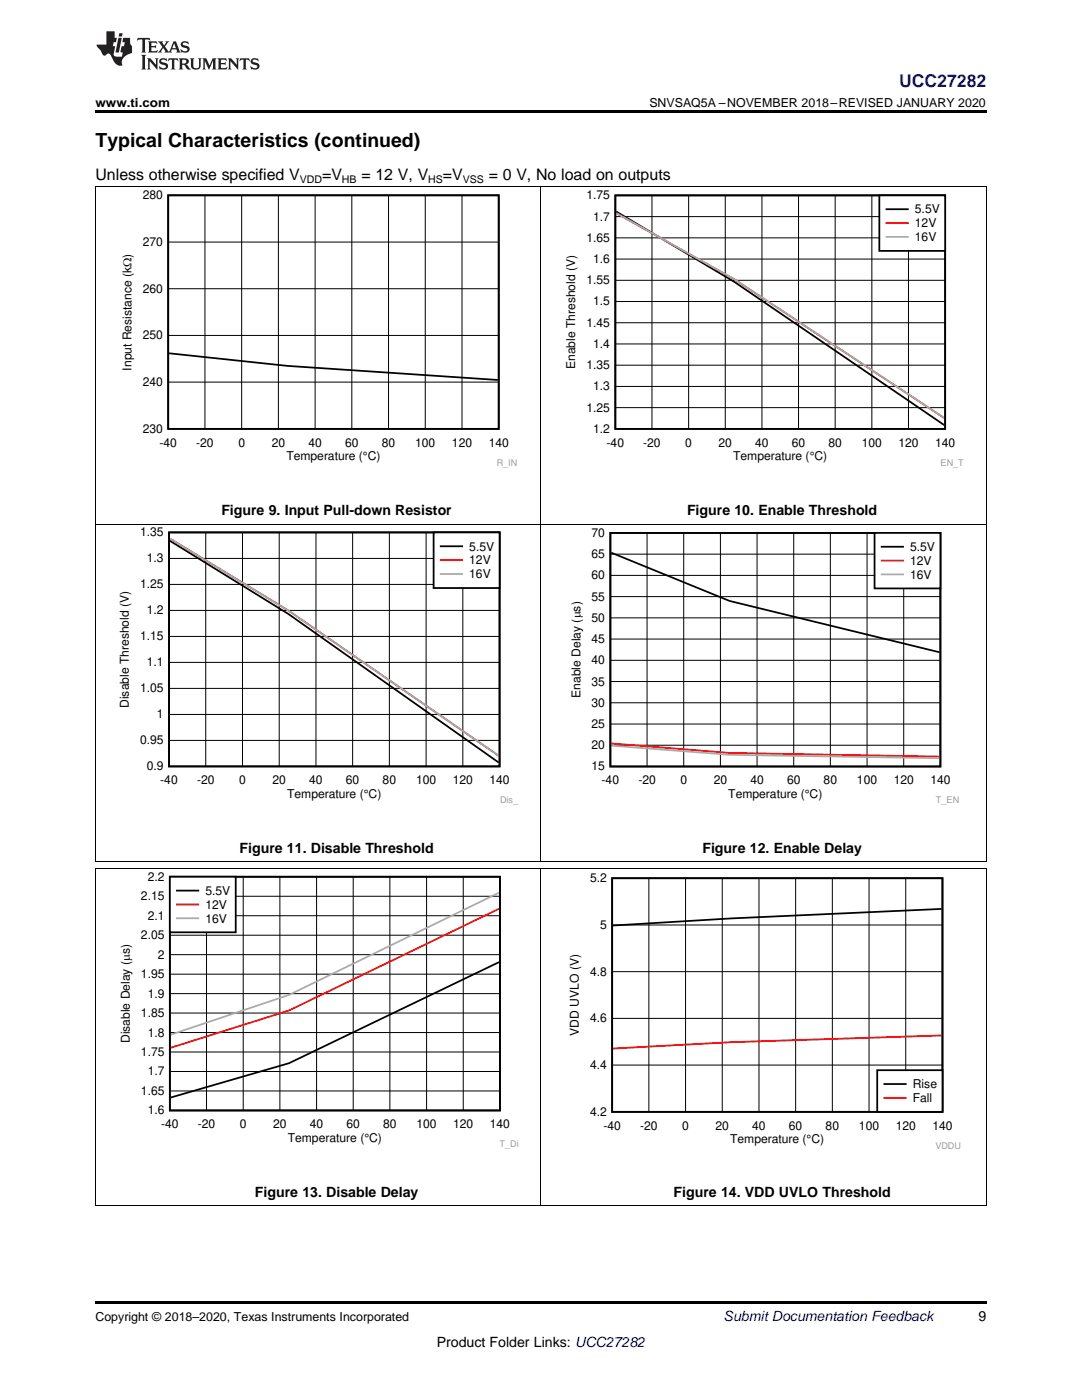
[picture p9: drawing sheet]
<svg xmlns="http://www.w3.org/2000/svg" width="216mm" height="279mm" viewBox="0 0 216 279" stroke-linecap="round" stroke-linejoin="round" font-family="sans-serif">
<path d="M19 259.7h177.8v.5h-177.8z" fill="#000"/>
<path d="M19.1 173.3v67.4M107.9 173.3v67.4M196.8 173.3v67.4M19 240.6h177.8" fill="none" stroke="#000" stroke-width=".2"/>
<path d="M23.5 174h79.9v55.4h-79.9z" fill-rule="evenodd" fill="#fff"/>
<path d="M33.9 175h65.9v46.6h-65.9zM99.6 192l-41.9 20.2-23.6 6.8" fill="none" stroke="#000" stroke-width=".35"/>
<g fill="none" stroke="#000" stroke-width=".2">
<path d="M33.9 178.9h65.9M41.2 175v46.6M48.5 175v46.6M55.8 175v46.6M63.2 175v46.6M70.5 175v46.6M77.8 175v46.6M85.1 175v46.6M92.4 175v46.6M33.9 198.3h65.9M33.9 194.4h65.9M33.9 190.5h65.9"/>
<path d="M33.9 186.6h65.9M33.9 182.8h65.9M33.9 217.7h65.9M33.9 213.8h65.9M33.9 209.9h65.9M33.9 206.1h65.9M33.9 202.2h65.9"/>
</g>
<path d="M99.6 181.4l-41.9 20.3-23.6 7.4" fill="none" stroke="#f00" stroke-width=".35"/>
<path d="M99.6 178.1l-41.9 20.5-23.6 7.9" fill="none" stroke="#aaa" stroke-width=".35"/>
<path d="M33.9 175h13.1v11.1h-13.1z" fill-rule="evenodd" fill="#fff"/>
<path d="M33.9 175h13.1v11.1h-13.1zM35.3 177.7h4.3" fill="none" stroke="#000" stroke-width=".35"/>
<path d="M35.3 180.5h4.3" fill="none" stroke="#f00" stroke-width=".35"/>
<path d="M35.3 183.3h4.3" fill="none" stroke="#aaa" stroke-width=".35"/>
<path d="M113.1 174.3h78.6v55.1h-78.6z" fill-rule="evenodd" fill="#fff"/>
<path d="M122.1 175.3h66v46.6h-66zM187.9 181.4l-41.9 1.9-23.7 1.4" fill="none" stroke="#000" stroke-width=".35"/>
<path d="M129.5 175.3v46.6M136.8 175.3v46.6M144.1 175.3v46.6M151.4 175.3v46.6M158.8 175.3v46.6M166.1 175.3v46.6M173.4 175.3v46.6M180.7 175.3v46.6M122.1 193.9h66M122.1 184.6h66M122.1 212.6h66M122.1 203.2h66" fill="none" stroke="#000" stroke-width=".2"/>
<path d="M187.9 206.7l-41.9 1.3-23.7 1.3" fill="none" stroke="#f00" stroke-width=".35"/>
<path d="M175 213.6h13.1v8.3h-13.1z" fill-rule="evenodd" fill="#fff"/>
<path d="M175 213.6h13.1v8.3h-13.1zM176.5 216.3h4.2" fill="none" stroke="#000" stroke-width=".35"/>
<path d="M176.5 219.1h4.2" fill="none" stroke="#f00" stroke-width=".35"/>
<path d="M19.1 104.6v67.4M107.9 104.6v67.4M196.8 104.6v67.4M19 173.2h177.8M19 172h177.8" fill="none" stroke="#000" stroke-width=".2"/>
<path d="M23.3 105.3h80.2v55.4h-80.2z" fill-rule="evenodd" fill="#fff"/>
<path d="M33.7 106.3h66v46.7h-66zM33.9 107.9l23.6 14.6 42 29.7" fill="none" stroke="#000" stroke-width=".35"/>
<g fill="none" stroke="#000" stroke-width=".2">
<path d="M33.7 116.6h66M33.7 111.4h66M41.1 106.3v46.7M48.4 106.3v46.7M55.7 106.3v46.7M63 106.3v46.7M70.4 106.3v46.7M77.7 106.3v46.7M85 106.3v46.7M92.3 106.3v46.7M33.7 137.4h66M33.7 132.2h66"/>
<path d="M33.7 127h66M33.7 121.8h66M33.7 147.8h66M33.7 142.6h66"/>
</g>
<path d="M33.9 107.5l23.6 14.4 42 28.9" fill="none" stroke="#f00" stroke-width=".35"/>
<path d="M33.9 107.5l23.6 14.4 42 28.9" fill="none" stroke="#aaa" stroke-width=".35"/>
<path d="M86.5 106.3h13.2v11h-13.2z" fill-rule="evenodd" fill="#fff"/>
<path d="M86.5 106.3h13.2v11.1h-13.2zM87.9 109h4.3" fill="none" stroke="#000" stroke-width=".35"/>
<path d="M87.9 111.8h4.3" fill="none" stroke="#f00" stroke-width=".35"/>
<path d="M87.9 114.6h4.3" fill="none" stroke="#aaa" stroke-width=".35"/>
<path d="M113.4 105.4h77.9v55.3h-77.9z" fill-rule="evenodd" fill="#fff"/>
<path d="M121.8 106.4h65.8v46.6h-65.8zM122 110.3l23.6 9.6 41.9 10.3" fill="none" stroke="#000" stroke-width=".35"/>
<g fill="none" stroke="#000" stroke-width=".2">
<path d="M121.8 119.1h65.9M121.8 114.8h65.9M121.8 110.6h65.9M129.1 106.4v46.6M136.4 106.4v46.6M143.7 106.4v46.6M151.1 106.4v46.6M158.4 106.4v46.6M165.7 106.4v46.6M173 106.4v46.6M180.3 106.4v46.6M121.8 136h65.9"/>
<path d="M121.8 131.8h65.9M121.8 127.5h65.9M121.8 123.3h65.9M121.8 148.7h65.9M121.8 144.5h65.9M121.8 140.3h65.9"/>
</g>
<path d="M122 148.4l23.6 1.9 41.9 .7" fill="none" stroke="#f00" stroke-width=".35"/>
<path d="M122 148.8l23.6 1.8 41.9 .7" fill="none" stroke="#aaa" stroke-width=".35"/>
<path d="M174.5 106.4h13.1v11h-13.1z" fill-rule="evenodd" fill="#fff"/>
<path d="M174.5 106.4h13.1v11h-13.1zM175.9 109.1h4.3" fill="none" stroke="#000" stroke-width=".35"/>
<path d="M175.9 111.9h4.3" fill="none" stroke="#f00" stroke-width=".35"/>
<path d="M175.9 114.6h4.3" fill="none" stroke="#aaa" stroke-width=".35"/>
<path d="M19.1 37.3v67.3M107.9 37.3v67.3M196.8 37.3v67.3M19 104.6h177.8" fill="none" stroke="#000" stroke-width=".2"/>
<path d="M23.9 38h79.2v55.3h-79.2z" fill-rule="evenodd" fill="#fff"/>
<path d="M33.6 39h65.9v46.6h-65.9zM33.7 70.5l23.7 2.5 41.9 2.8" fill="none" stroke="#000" stroke-width=".35"/>
<path d="M40.9 39v46.6M48.2 39v46.6M55.6 39v46.6M62.9 39v46.6M70.2 39v46.6M77.5 39v46.6M84.9 39v46.6M92.2 39v46.6M33.6 57.6h65.9M33.6 48.3h65.9M33.6 76.3h65.9M33.6 66.9h65.9" fill="none" stroke="#000" stroke-width=".2"/>
<path d="M112.4 38h79.9v55.3h-79.9z" fill-rule="evenodd" fill="#fff"/>
<path d="M122.8 39h65.8v46.6h-65.8zM122.9 42.2l23.6 14.1 41.9 28.5" fill="none" stroke="#000" stroke-width=".35"/>
<g fill="none" stroke="#000" stroke-width=".2">
<path d="M130.1 39v46.6M137.4 39v46.6M144.7 39v46.6M152 39v46.6M159.3 39v46.6M166.6 39v46.6M174 39v46.6M181.3 39v46.6M122.8 55.9h65.8M122.8 51.7h65.8M122.8 47.5h65.8M122.8 43.2h65.8"/>
<path d="M122.8 77.1h65.8M122.8 72.9h65.8M122.8 68.6h65.8M122.8 64.4h65.8M122.8 60.2h65.8M122.8 81.4h65.8"/>
</g>
<path d="M122.9 42.5l23.6 13.2 41.9 27.7" fill="none" stroke="#f00" stroke-width=".35"/>
<path d="M122.9 42.5l23.6 13.2 41.9 27.7" fill="none" stroke="#aaa" stroke-width=".35"/>
<path d="M175.5 39h13.1v11.1h-13.1z" fill-rule="evenodd" fill="#fff"/>
<path d="M175.5 39h13.1v11.1h-13.1zM176.9 41.8h4.2" fill="none" stroke="#000" stroke-width=".35"/>
<path d="M176.9 44.5h4.2" fill="none" stroke="#f00" stroke-width=".35"/>
<path d="M176.9 47.3h4.2" fill="none" stroke="#aaa" stroke-width=".35"/>
<path d="M19 37.2h177.8" fill="none" stroke="#000" stroke-width=".2"/>
<path d="M19 22h177.8v.5h-177.8z" fill="#000"/>
<g fill="#231f20">
<path d="M27.5 7.6l-.1 .5 .4-.2h.6v.1v2.1l-.2 .4h1l-.3-.4v-2.1l.1-.1h.5l.5 .2-.2-.5zM29.5 8.3l.2 .3v1.5l-.2 .4h1.8l.2-.6a1.04 1.04 0 0 1-1.3 .2v-.7h.6l.3 .2v-.6l-.3 .2h-.6v-.6l.8-.1 .4 .3-.2-.5zM31.5 8.3l.9 1.1-.9 1.1h.8l-.2-.2 .5-.7 .4 .7-.2 .2h1.5l-.1-.2 .1-.4h.9l.1 .4-.2 .2h1l-.3-.3-.7-1.9h-.5l-.9 2-.8-1 .9-1h-.8l.1 .3-.3 .5-.4-.6 .2-.2zM34.7 8.6l.4 1h-.7zM36.3 8.4a.63 .63 0 0 0-.2 .7 .63 .63 0 0 0 .6 .4l.6 .2 .1 .2a.75 .75 0 0 1-.7 .4 .75 .75 0 0 1-.6-.5l.1 .7 .1-.1a1.11 1.11 0 0 0 1.5-.6 1.13 1.13 0 0 0-1.2-.8l-.1-.4a1.04 1.04 0 0 1 1.2 .2l-.2-.5-.1 .1-.5-.2zM28.2 10.9l.2 .4v2.2l-.2 .4h1l-.3-.4v-2.2l.3-.4zM29.3 11.6l.3 .4v1.5l-.3 .4h.8l-.2-.4v-1.3l1.5 1.7v-1.9l.2-.4h-.7l.2 .4v.9l-1.1-1.3zM32 11.8a.62 .62 0 0 0-.2 .7 .62 .62 0 0 0 .6 .4l.6 .1 .1 .3a.76 .76 0 0 1-.7 .3 .76 .76 0 0 1-.6-.4l.1 .7 .1-.1a1.11 1.11 0 0 0 1.5-.6 1.13 1.13 0 0 0-1.2-.8l-.1-.4a1.04 1.04 0 0 1 1.2 .2l-.2-.6-.1 .1-.5-.1zM33.7 11.6l-.2 .6a.61 .61 0 0 1 .8-.3v1.6l-.2 .4h.9l-.2-.4v-1.6a.63 .63 0 0 1 .8 .3l-.2-.6zM35.6 11.6l.3 .4v1.5l-.3 .4h1l-.2-.2v-.8l.5 .2a.76 .76 0 0 0 1.2 .7l-1-1a.58 .58 0 0 0 .6-.5 .58 .58 0 0 0-.5-.6zM36.4 11.9h.1a.45 .45 0 0 1 .5 .1 .45 .45 0 0 1 .1 .5l-.7 .2zM37.9 11.6l.2 .2a2.17 2.17 0 0 0 .3 1.9 .99 .99 0 0 0 1.6-.6v-1.1l.2-.4h-.7l.2 .2a1.92 1.92 0 0 1-.2 1.8 .6 .6 0 0 1-.9-.5v-1.1l.2-.4zM40.4 11.6l.2 .4v1.5l-.2 .4h.7l-.2-.4v-1.4l.8 1.8 .8-1.8v1.4l-.2 .4h.9l-.2-.4v-1.5l.2-.4h-.8l-.6 1.5-.6-1.5zM43.4 11.6l.2 .4v1.5l-.2 .4h1.8l.2-.6a1.04 1.04 0 0 1-1.3 .1v-.6h.5l.4 .2v-.6l-.4 .2h-.5v-.7h.8l.3 .3-.1-.6zM45.5 11.6l.2 .4v1.5l-.2 .4h.7l-.2-.4v-1.3l1.5 1.7v-1.9l.2-.4h-.7l.2 .4v.9l-1.1-1.3zM47.9 11.6l-.1 .6a.61 .61 0 0 1 .8-.3v1.6l-.3 .4h1l-.3-.4 .1-1.6a.63 .63 0 0 1 .7 .3l-.1-.6zM50.2 11.8a.62 .62 0 0 0-.2 .7 .62 .62 0 0 0 .6 .4l.6 .1 .2 .3a.76 .76 0 0 1-.8 .3 .76 .76 0 0 1-.6-.4l.1 .7 .2-.1a1.11 1.11 0 0 0 1.5-.6 1.13 1.13 0 0 0-1.3-.8l-.1-.4a1.04 1.04 0 0 1 1.2 .2l-.1-.6-.2 .1-.5-.1z"/>
<path d="M21.2 6.3v2.6h-1.9l.1 .4 .7 .9a.91 .91 0 0 0 1 .8 .56 .56 0 0 1 .5-.3 .56 .56 0 0 1 .5 .3l.4 .8a1.53 1.53 0 0 0 1.9 1.2 1.54 1.54 0 0 1 1-2.1l.9-.3v-1.4a1.52 1.52 0 0 1-.3-1.6h-1.4l-.2 .8h.5l-.2 .8h-.4l-.2 1v.2l.4 .1-.2 .8a1.93 1.93 0 0 1-1.6-.3l.3-1.8h-.5l.2-.8h.4l.2-.8h-.4v-1.3zM23.6 7.6l-.6 2.9h.7l.6-2.9zM23.8 6.6l-.1 .7h.6l.2-.7z"/>
</g>
<text font-size="3.9" x="19" y="29.3">Typical Characteristics (continued)</text>
<text font-size="3.5" fill="#00f" x="179.4" y="17.3">UCC27282</text>
<g font-size="3.2">
<text x="19" y="36">Unless otherwise specified V</text>
<text x="64.3" y="36">=V</text>
<text x="72.1" y="36">= 12 V, V</text>
<text x="88.4" y="36">=V</text>
<text x="97.5" y="36">= 0 V, No load on outputs</text>
</g>
<g font-size="2.8">
<text x="44.2" y="102.9">Figure 9. Input Pull-down Resistor</text>
<text x="137.1" y="102.9">Figure 10. Enable Threshold</text>
<text x="47.8" y="170.3">Figure 11. Disable Threshold</text>
<text x="140.2" y="170.3">Figure 12. Enable Delay</text>
<text x="50.9" y="238.9">Figure 13. Disable Delay</text>
<text x="134.4" y="238.9">Figure 14. VDD UVLO Threshold</text>
<text x="195.3" y="263.6">9</text>
<text x="87.1" y="268.9">Product Folder Links: UCC27282</text>
</g>
<text font-size="2.8" fill="#0000c8" x="144.4" y="263.6">Submit Documentation Feedback</text>
<g font-size="2.5">
<text x="19" y="21.4">www.ti.com</text>
<text x="129.6" y="21.4">SNVSAQ5A –NOVEMBER 2018–REVISED JANUARY 2020</text>
<text x="19" y="263.6">Copyright © 2018–2020, Texas Instruments Incorporated</text>
</g>
<g font-size="2.4">
<text x="28.5" y="39.8">280</text>
<text x="117" y="39.8">1.75</text>
<text x="118.4" y="44">1.7</text>
<text x="182.6" y="42.6">5.5V</text>
<text x="182.6" y="45.4">12V</text>
<text x="28.5" y="49.1">270</text>
<text x="117" y="48.3">1.65</text>
<text x="118.4" y="52.5">1.6</text>
<text x="182.6" y="48.1">16V</text>
<text x="28.5" y="58.4">260</text>
<text x="117" y="56.7">1.55</text>
<text x="117" y="65.2">1.45</text>
<text x="118.4" y="61">1.5</text>
<text x="28.5" y="67.7">250</text>
<text x="118.4" y="69.4">1.4</text>
<text x="26.2" y="74" transform="rotate(-90 26.2 74)">Input Resistance (k:)</text>
<text x="28.5" y="77.1">240</text>
<text x="114.8" y="73.7" transform="rotate(-90 114.8 73.7)">Enable Threshold (V)</text>
<text x="117" y="73.7">1.35</text>
<text x="118.4" y="77.9">1.3</text>
<text x="117" y="82.1">1.25</text>
<text x="28.5" y="86.4">230</text>
<text x="31.8" y="89.1">-40</text>
<text x="39.2" y="89.1">-20</text>
<text x="47.6" y="89.1">0</text>
<text x="54.2" y="89.1">20</text>
<text x="61.5" y="89.1">40</text>
<text x="68.9" y="89.1">60</text>
<text x="76.2" y="89.1">80</text>
<text x="82.9" y="89.1">100</text>
<text x="90.2" y="89.1">120</text>
<text x="97.5" y="89.1">140</text>
<text x="118.4" y="86.4">1.2</text>
<text x="121" y="89.1">-40</text>
<text x="128.4" y="89.1">-20</text>
<text x="136.7" y="89.1">0</text>
<text x="143.4" y="89.1">20</text>
<text x="150.7" y="89.1">40</text>
<text x="158" y="89.1">60</text>
<text x="165.3" y="89.1">80</text>
<text x="172" y="89.1">100</text>
<text x="179.3" y="89.1">120</text>
<text x="186.6" y="89.1">140</text>
<text x="57.2" y="91.9">Temperature (°C)</text>
<text x="146.3" y="91.9">Temperature (°C)</text>
<text x="28" y="107">1.35</text>
<text x="118" y="107.1">70</text>
<text x="29.3" y="112.2">1.3</text>
<text x="93.6" y="109.9">5.5V</text>
<text x="93.6" y="112.6">12V</text>
<text x="118" y="111.4">65</text>
<text x="181.6" y="110">5.5V</text>
<text x="181.6" y="112.7">12V</text>
<text x="28" y="117.4">1.25</text>
<text x="93.6" y="115.4">16V</text>
<text x="118" y="119.9">55</text>
<text x="118" y="115.6">60</text>
<text x="181.6" y="115.5">16V</text>
<text x="29.3" y="122.6">1.2</text>
<text x="118" y="124.1">50</text>
<text x="28" y="127.8">1.15</text>
<text x="118" y="128.3">45</text>
<text x="29.3" y="133">1.1</text>
<text x="118" y="136.8">35</text>
<text x="118" y="132.6">40</text>
<text x="25.7" y="141.3" transform="rotate(-90 25.7 141.3)">Disable Threshold (V)</text>
<text x="28" y="138.2">1.05</text>
<text x="31.3" y="143.4">1</text>
<text x="115.8" y="139.3" transform="rotate(-90 115.8 139.3)">Enable Delay (Ps)</text>
<text x="118" y="141">30</text>
<text x="28" y="148.6">0.95</text>
<text x="118" y="149.5">20</text>
<text x="118" y="145.3">25</text>
<text x="29.3" y="153.7">0.9</text>
<text x="118" y="153.8">15</text>
<text x="32" y="156.5">-40</text>
<text x="39.3" y="156.5">-20</text>
<text x="47.7" y="156.5">0</text>
<text x="54.4" y="156.5">20</text>
<text x="57.3" y="159.3">Temperature (°C)</text>
<text x="61.7" y="156.5">40</text>
<text x="69" y="156.5">60</text>
<text x="76.3" y="156.5">80</text>
<text x="83" y="156.5">100</text>
<text x="90.3" y="156.5">120</text>
<text x="97.7" y="156.5">140</text>
<text x="120.1" y="156.5">-40</text>
<text x="127.4" y="156.5">-20</text>
<text x="135.8" y="156.5">0</text>
<text x="142.4" y="156.5">20</text>
<text x="145.3" y="159.3">Temperature (°C)</text>
<text x="149.7" y="156.5">40</text>
<text x="157" y="156.5">60</text>
<text x="164.3" y="156.5">80</text>
<text x="171" y="156.5">100</text>
<text x="178.3" y="156.5">120</text>
<text x="185.6" y="156.5">140</text>
<text x="28.1" y="179.7">2.15</text>
<text x="29.5" y="175.8">2.2</text>
<text x="41" y="178.6">5.5V</text>
<text x="117.7" y="176.1">5.2</text>
<text x="29.5" y="183.5">2.1</text>
<text x="41" y="181.4">12V</text>
<text x="41" y="184.1">16V</text>
<text x="119.7" y="185.4">5</text>
<text x="28.1" y="187.4">2.05</text>
<text x="31.5" y="191.3">2</text>
<text x="28.1" y="195.2">1.95</text>
<text x="117.7" y="194.7">4.8</text>
<text x="28.1" y="203">1.85</text>
<text x="29.5" y="199.1">1.9</text>
<text x="25.9" y="208.2" transform="rotate(-90 25.9 208.2)">Disable Delay (Ps)</text>
<text x="29.5" y="206.9">1.8</text>
<text x="115.5" y="206.7" transform="rotate(-90 115.5 206.7)">VDD UVLO (V)</text>
<text x="117.7" y="204">4.6</text>
<text x="28.1" y="210.7">1.75</text>
<text x="29.5" y="214.6">1.7</text>
<text x="117.7" y="213.4">4.4</text>
<text x="28.1" y="218.5">1.65</text>
<text x="182.1" y="217.2">Rise</text>
<text x="182.1" y="220">Fall</text>
<text x="29.5" y="222.4">1.6</text>
<text x="32.2" y="225.2">-40</text>
<text x="39.5" y="225.2">-20</text>
<text x="47.9" y="225.2">0</text>
<text x="54.5" y="225.2">20</text>
<text x="57.4" y="227.9">Temperature (°C)</text>
<text x="61.8" y="225.2">40</text>
<text x="69.1" y="225.2">60</text>
<text x="76.5" y="225.2">80</text>
<text x="83.1" y="225.2">100</text>
<text x="90.4" y="225.2">120</text>
<text x="97.7" y="225.2">140</text>
<text x="117.7" y="222.7">4.2</text>
<text x="120.4" y="225.4">-40</text>
<text x="127.7" y="225.4">-20</text>
<text x="136.1" y="225.4">0</text>
<text x="142.8" y="225.4">20</text>
<text x="150.1" y="225.4">40</text>
<text x="157.4" y="225.4">60</text>
<text x="164.7" y="225.4">80</text>
<text x="171.4" y="225.4">100</text>
<text x="178.7" y="225.4">120</text>
<text x="186" y="225.4">140</text>
<text x="145.7" y="228.2">Temperature (°C)</text>
</g>
<g font-size="2.1">
<text x="59.8" y="36.6">VDD</text>
<text x="68.2" y="36.6">HB</text>
<text x="85.4" y="36.6">HS</text>
<text x="92.3" y="36.6">VSS</text>
</g>
<g font-size="1.8" fill="#999">
<text x="99.1" y="93">R_IN</text>
<text x="187.7" y="93">EN_T</text>
<text x="99.8" y="160.3">Dis_</text>
<text x="186.7" y="160.3">T_EN</text>
<text x="99.7" y="229">T_Di</text>
<text x="186.6" y="229.3">VDDU</text>
</g>
</svg>
